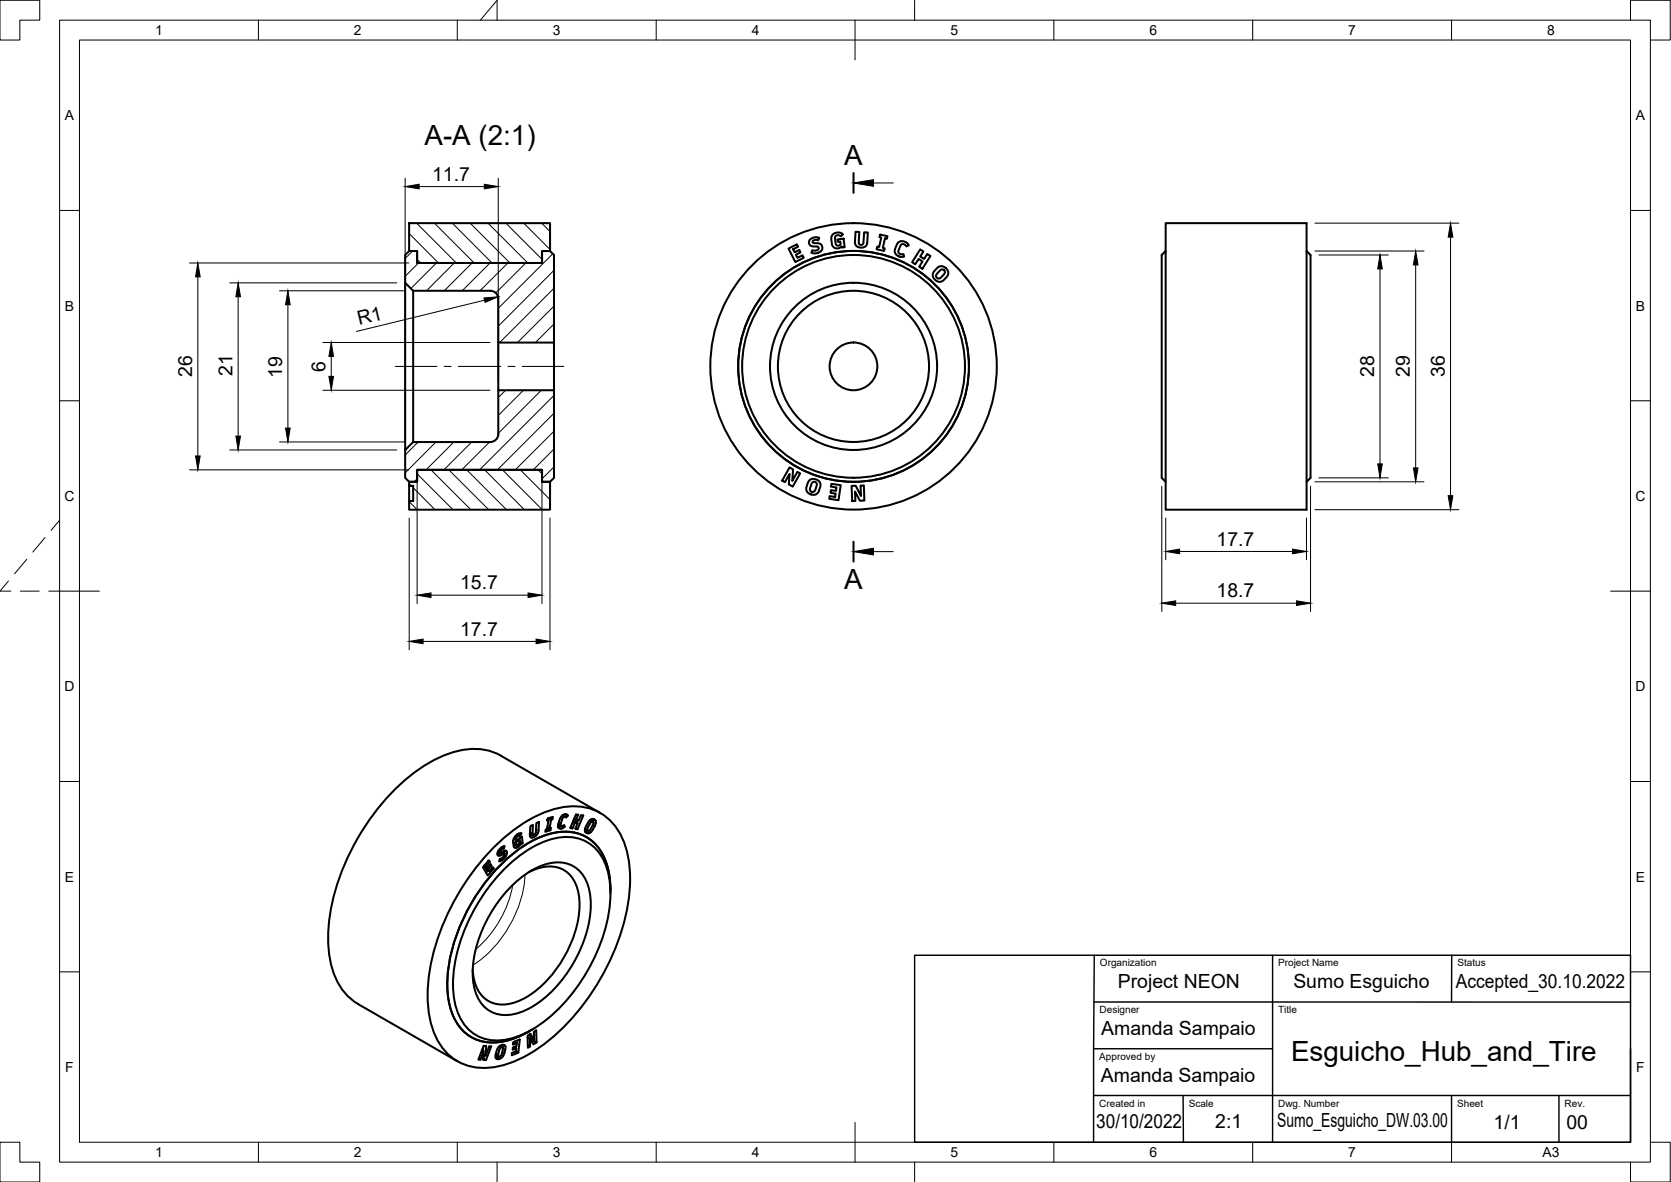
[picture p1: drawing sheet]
<svg xmlns="http://www.w3.org/2000/svg" width="420mm" height="297mm" viewBox="0 0 420 297" stroke-linecap="round" stroke-linejoin="round" font-family="sans-serif">
<!-- layer: Visible -->
<g fill="none" stroke="#000" stroke-width=".51">
<path d="M102.9 56.1h35.4v7h-2v3h-31.4v-3h-2zM209.4 58.9l.7-.4a1.81 1.81 0 0 1 1.9 .4l-.6 .5a.82 .82 0 0 0-.9-.3 .82 .82 0 0 0-.5 .9l.1 1.1a.67 .67 0 0 0 .5 .6 .67 .67 0 0 0 .8-.3l-.1-.7-.6 .1-.1-.6 1.5-.2 .3 2.1-.7 .1-.1-.3a1.36 1.36 0 0 1-1.5 .5 1.36 1.36 0 0 1-.9-1.2l-.2-1.2zM215.1 58.3h1l-.2 2.6a.6 .6 0 0 0 .6 .6 .6 .6 0 0 0 .6-.6l.2-2.5h.9l-.1 2.6a1.57 1.57 0 0 1-1.7 1.2 1.57 1.57 0 0 1-1.4-1.4zM221.3 58.9l1.8 .5-.1 .6-.5-.1-.5 2.4 .4 .1-.1 .7-1.9-.5 .2-.6 .4 .1 .6-2.4-.5-.1zM293.1 56.1h35.4v72h-35.4zM101.9 71.1v42M103.9 73.1v38M123.3 73.1h-19.4l-2-2v-7l1-1h2v3h31.4v-3h2l1 1v22h-14v-11a1.96 1.96 0 0 0-2-2M198.3 62.5l2.1-1.1 .3 .6-1.3 .6 .4 .8 1.2-.6 .3 .6-1.2 .6 .4 .8 1.3-.7 .3 .7-2.1 1.1zM203.7 60.2l.7-.4 .9-.2 .7 .2-.3 .6a.83 .83 0 0 0-.8-.2 .83 .83 0 0 0-.6 .7l.4 .2h.8a1.23 1.23 0 0 1 1.3 1.2 1.23 1.23 0 0 1-1.3 1.3l-.8 .1-.7-.2 .3-.6 .6 .1 .6-.2a.48 .48 0 0 0 .3-.6 .48 .48 0 0 0-.6-.3h-.5a1.06 1.06 0 0 1-1.2-.5 1.06 1.06 0 0 1 .2-1.2zM225.8 60.9a1.83 1.83 0 0 1 2.7 .7l-.6 .3a.81 .81 0 0 0-.7-.6 .81 .81 0 0 0-.8 .5l-.4 1.1a.84 .84 0 0 0 .2 .9 .84 .84 0 0 0 1 .1l.1 .6a1.66 1.66 0 0 1-1.7-.3 1.66 1.66 0 0 1-.5-1.7zM231.4 62.7l.8 .5-.8 1.3 1 .6 .8-1.3 .8 .5-2.1 3.2-.8-.5 .9-1.3-1-.6-.9 1.3-.8-.5z"/>
<path d="M235.7 67.3a1.66 1.66 0 0 1 2.2 .2 1.66 1.66 0 0 1 .1 2.2l-.6 .6a1.64 1.64 0 0 1-2.3 0 1.64 1.64 0 0 1-.1-2.2zM236.3 68.1a.7 .7 0 0 1 1.1-.2 .7 .7 0 0 1-.1 1.1l-.6 .6a.71 .71 0 0 1-1.1 .2 .71 .71 0 0 1 .1-1.1zM293.1 63.1l-1 1v56l1 1M328.5 63.1l1 1v56l-1 1M125.3 86.1v12M139.3 86.1v12M104.9 118.1h31.4v3h2v7h-35.4v-2.2h1v-3.8h-1v-1h2zM123.3 111.1a1.96 1.96 0 0 0 2-2v-11h14v22l-1 1h-2v-3h-31.4v3h-2l-1-1v-7l2-2h19.4M198.5 117.5l.9 .5-.2 2.8 1.3-2.2 .7 .4-1.9 3.3-.9-.6 .1-2.6-1.1 2.1-.7-.4zM102.9 122.1h1M102.9 122.1v3.8M203.4 120.8a1.68 1.68 0 0 1 2-.2 1.68 1.68 0 0 1 .8 1.9l-.3 .8a1.64 1.64 0 0 1-2 .9 1.64 1.64 0 0 1-1.1-2z"/>
<path d="M204.3 121.2a.7 .7 0 0 1 .9 0 .7 .7 0 0 1 .1 1l-.3 .8a.71 .71 0 0 1-.9 .6 .71 .71 0 0 1-.4-1zM209 121.6l2.4 .3-.6 3.8-2.3-.3 .1-.7 1.4 .2 .1-.9-1.3-.1 .1-.7 1.3 .2 .1-.9-1.4-.2zM214.1 122.1h1.1l1.3 2.6-.1-2.7h.8l.1 3.8h-1.1l-1.2-2.3 .1 2.4h-.8zM121.9 217.4l.6 .7M122.2 217.9l-.2 .1M122.7 218.7l-.5 .6M122.8 216.4l.3 .2-.2-.4-1.5 1.7 1.2 2.1 1.5-1.7-.3-.2M123.1 216.6l-.9 1M123.2 217.3l.3 .2-.8 .9M123.5 217.5l-.2-.4-.8 1-.7-.5M124.1 218.3l-.2-.4-.9 1-.7-.4-.3-.5 .7 .4 .3 .5M124.3 212.8a35.4 35.4 0 0 1 16.4-9.8 13.4 13.4 0 0 1 16.6 9.6 36.6 36.6 0 0 1-1 21.4 57.6 57.6 0 0 1-21.5 29.8 23.2 23.2 0 0 1-14.7 4.5 13.3 13.3 0 0 1-11.4-9.9 36.6 36.6 0 0 1 1-21.4 60.7 60.7 0 0 1 14.6-24.2z"/>
<path d="M125.2 213.9l.6 .3M125.8 214.2l-.7 .4M126 214.2l.7 .4M126.2 212.9l.5 .3-.6 .3-.4 .5a.24 .24 0 0 0 .2 .3 .24 .24 0 0 0 .3-.2l.4-.2a.62 .62 0 0 1 .8 .1 .62 .62 0 0 1-.1 .9l-.9 1.1-.9 .5 .2-.7 .7-.3 .4-.6a.24 .24 0 0 0-.1-.3 .24 .24 0 0 0-.4 .1l-.3 .2a.61 .61 0 0 1-.9-.1 .61 .61 0 0 1 .1-.9l.9-1 .8-.3-.2 .6M126.7 213.8l-.1 .7M127.4 217.8a25.6 25.6 0 0 1 13.2-7.3 10.4 10.4 0 0 1 12.2 8.3 31.7 31.7 0 0 1-2.3 19.5 43.3 43.3 0 0 1-16.8 20.5 14.8 14.8 0 0 1-12.8 1.9 11.6 11.6 0 0 1-6.7-9.5 35.6 35.6 0 0 1 4.5-21.5 46.4 46.4 0 0 1 8.7-11.9zM129.1 211.2l.1 .7 .7 .4M129.8 212.2l-.6 .4M130.1 209.7l.6 .4a.95 .95 0 0 0-1 1l.1 .9a.37 .37 0 0 0 .4 .4 .37 .37 0 0 0 .3-.4l.2-.3-.1-.5M130.2 211l.4 .2-.4 .3v-.5l1-.7 .2 1.6M130.6 210.7l.1 .8 .7 .4-.5 .4v-.2M131.1 209.4l-.4 .7"/>
<path d="M131.1 209.5h-.7l-1 .9-.3 .7v1.4a.64 .64 0 0 0 .6 .6 .64 .64 0 0 0 .7-.4l.5-.6-.3-.2M132.9 219.2a8.7 8.7 0 0 1 9.6-.1 11 11 0 0 1 3.1 10 30 30 0 0 1-13.1 21.4 10.4 10.4 0 0 1-8.9 1.5 8.7 8.7 0 0 1-4.7-8.4M133.3 209.4l.7 .4M133.3 207.6l.7-.3-.1 2.2a.36 .36 0 0 0 .3 .4 .36 .36 0 0 0 .4-.4l.3-2.6 .6-.4-.1 2.6-.4 .7-.6 .5a.64 .64 0 0 1-.8 .2 .64 .64 0 0 1-.4-.7zM133.9 209.7l-.7 .4M137.6 207.8l.6 .3 .3-.1-.1 .6M137.8 207.9l-.1 .3M137.9 205.6l-.1 .5M137.9 206.2l-.4 2.2-.3 .1-.1 .5 1.3-.4-.9-.3M137.9 205.6l.7 .4-.4 2.1M138.3 205.5l.6 .4 .1-.6-1.3 .4-.1 .6 .3-.1-.3-.2M138.9 205.9l-.3 .1"/>
<path d="M140.4 207.2l.7 .4M141 207.6l-.7 .2M141.5 204.9h.1M141.5 204.9l.7 .4M142 204.6l-.3 .4M142.2 205.3h-.4l-.3 .2-.5 1.5a.44 .44 0 0 0 .1 .7 .44 .44 0 0 0 .7-.3l.2 .4M142.3 204.6l.5 .3-.4 .5-.2-.1M142.8 204.9a1.35 1.35 0 0 0-2.1 1.1l-.3 1.1a.82 .82 0 0 0 .3 1.1 .82 .82 0 0 0 1.1-.3l.2-.1-.4-.3M144.1 206.5l.4 .3-.5 1.4M144.1 206.4l1.1 .5-.7-.1M144.3 205.8l1.2 .4 .6-1.4 .6 .1-1.5 3.5M144.8 206.1l.6-1.4-.6-.1-1.4 3.5 .6 .1-.5-.3"/>
<path d="M145.2 206.9l-.5 1.4 .5 .1-.5-.3M145.3 206.2l-.3 .5M147.1 208.3l.7 .5-.6 .2M148.4 206.1a.92 .92 0 0 1 1.3 0 .92 .92 0 0 1-.1 1.3l-1 1.7a.92 .92 0 0 1-1.3 .1 .92 .92 0 0 1-.1-1.3zM148.4 206.1l.7 .4M148.5 206.7a.42 .42 0 0 1 .7-.1 .42 .42 0 0 1-.1 .6l-.6 1.1a.47 .47 0 0 1-.3 .5 .47 .47 0 0 1-.5-.3zM149 205.8l.1 .7M150.9 204.3l-25-14.4a15.3 15.3 0 0 0-12.7-.6 43.7 43.7 0 0 0-20.4 16.9 54.4 54.4 0 0 0-10.3 29.6 20.5 20.5 0 0 0 5 14.6l2.5 1.9M128.5 222.8a19.1 19.1 0 0 1 11-6.1 7.7 7.7 0 0 1 8.4 5.9 24.7 24.7 0 0 1-2.8 17.8 30.1 30.1 0 0 1-12.9 13.5 8.9 8.9 0 0 1-10.8-1.3 14.2 14.2 0 0 1-2.3-11.4 34.6 34.6 0 0 1 9.4-18.4zM153.5 223.7v.8M153.5 223.7a15.7 15.7 0 0 0-4.9-12.6 12 12 0 0 0-11.9-1.1 36.7 36.7 0 0 0-17.2 15.4 40.7 40.7 0 0 0-6.9 24.6 13.6 13.6 0 0 0 6 10.7 12.9 12.9 0 0 0 11.2 .1l4-2M90 252.3l25 14.4"/>
<path d="M121.2 263.9l.4 .3-.8 2.1-.4-.2M121.5 263.1l-.1 1M121.6 265l.5 .3 .9-2.4 .5 .1-1.3 3.4M121.6 264.2l-.1 2.2h.7l-.7-.4M121.8 265.1l-.3 .8M122.1 265.3l.1-2.4-.6-.1-1.3 3.5h.5M124.6 265.1l.7 .4M125.3 265.5l-.7 .3M125.4 263.1l.4-.4a.81 .81 0 0 1 1.1 0 .81 .81 0 0 1 .1 1.1l-.4 1.4-.8 .9a.78 .78 0 0 1-1.1-.1 .78 .78 0 0 1 0-1l.3-1.2zM125.8 263.4a.41 .41 0 0 1 .6-.1 .41 .41 0 0 1 0 .6l-.4 1.3a.43 .43 0 0 1-.6 .3 .43 .43 0 0 1-.1-.7zM126.4 262.6v.6l-.7-.4M129.4 261.8l.6 .3-1 .4 .1-.6 1.6-.7-.4 3.3"/>
<path d="M129.8 262.9l-.1 .5M129.8 263.5l-.1 .7-1 .4v.6l1.6-.7-.6-.3M129.9 261.5v.6M130 262.1l-.1 .8-.9 .3-.1 .6 .9-.3-.6-.4M132.7 260.7l.5 .4 .1 1.9-.6-.4M133 260l.6 1 .7 .4-.1-2.1 .6-.4 .1 3.1M133.2 261.1l.9 1.4 .8-.5-.7-.4-.4 .3M134.2 261.3v.3M134.3 261.4l-.9-1.6-.7 .5v3l.6-.3"/>
<circle cx="214.6" cy="92.1" r="6"/>
<circle cx="214.6" cy="92.1" r="19"/>
<circle cx="214.6" cy="92.1" r="29"/>
<circle cx="214.6" cy="92.1" r="21"/>
<circle cx="214.6" cy="92.1" r="28"/>
<circle cx="214.6" cy="92.1" r="36"/>
</g>
<!-- layer: Visible Narrow -->
<g fill="none" stroke="#000" stroke-width=".25">
<path d="M125.2 213.9l.5 .3M125.2 214.5l.8 .4M125.3 213.9l.4 .2M125.4 213.7l.4 .2M125.6 214.3l.7 .4M125.7 213.3l.3 .3M125.9 213.1l.4 .2M126 214.2l.6 .4M126.2 215.6l.4 .2M126.7 214.2l.7 .4M126.7 215l.4 .3M126.8 213.8l.6 .3"/>
<path d="M126.9 213.7l.5 .3M129.1 211.6l.7 .4M129.2 210.8l.5 .3M129.2 212.8l.5 .3M129.4 210.4l.4 .2M129.5 212.5l.7 .4M129.8 209.9l.4 .3M130 209.7l.5 .3M130.2 212.3l.4 .2M132 219.8a29.8 29.8 0 0 1-13.1 22.7M133.3 209.1l.6 .4M133.3 209.4l.7 .4"/>
<path d="M133.3 210.3l.4 .2M133.6 209.9l.7 .4M134.5 209.7l.4 .2M134.7 209l.6 .3M134.8 208.3l.6 .4M140.3 207.8l.8 .4M140.5 206.7l.5 .3M140.8 207.7l.7 .4M140.8 205.7l.5 .3M141.1 205.2l.5 .3M141.4 204.9l.6 .3M141.5 204.9l.7 .4"/>
<path d="M147.1 208.1l.5 .3M147.3 209l.7 .4M147.4 207.5l.5 .3M147.4 209.3h.1M147.8 206.8l.5 .2M148 208.8l.6 .3M148.2 206.2l.5 .3M148.4 206.1l.7 .4M148.6 208.2l.5 .2M149 207.4l.5 .3M149.1 205.9l.7 .4M149.2 206.5l.6 .4"/>
<path d="M128.9 222.4a27.8 27.8 0 0 1-9.3 16.2M124.6 265.1l.7 .3M124.7 265.8l.7 .4M124.8 264.5l.5 .3M125 263.8l.5 .3M125.3 263.2l.5 .2M125.5 265.6l.5 .3M125.6 262.9l.6 .3M126.1 265.1l.4 .2M126.3 264.2l.6 .3M126.4 262.6l.7 .4M126.5 263.4l.5 .4"/>
<path d="M126.8 262.6h.1"/>
</g>
<!-- layer: Visible -->
<g fill="#000">
<circle cx="140.3" cy="207.8" r=".25"/>
<circle cx="140.4" cy="207.2" r=".25"/>
<circle cx="141.5" cy="204.9" r=".25"/>
<circle cx="147.1" cy="208.3" r=".25"/>
<circle cx="148.4" cy="206.1" r=".25"/>
</g>
<!-- layer: Border -->
<g fill="none" stroke="#000" stroke-width=".25">
<path d="M0 .1h10v5h-5v5h-5zM15 5.1h400v286.9h-400zM20 10.1h390v276.9h-390zM65 5.1v5M115 5.1v5M120.8 5.1l4.2-5v5M165 5.1v5M215 5.1v10M230 .1v5M265 5.1v5M315 5.1v5M365 5.1v5"/>
<path d="M410 5.1v-5h10v10h-5M15 52.9h5M410 52.9h5M15 100.7h5M410 100.7h5M11.3 135.1l-3 3.6M15 130.7l-2.2 2.6M2.1 146l-2.1 2.6h2.7M5.1 148.6h4.8M6.7 140.6l-3 3.6M12.3 148.6h12.7M405 148.6h10"/>
<path d="M15 196.4h5M410 196.4h5M15 244.2h5M410 244.2h5M0 287h5v5h5v5h-10zM65 287v5M115 287v5M125 292v5M165 287v5M215 282.1v9.9M230 292v5M265 287v5"/>
<path d="M315 287v5M365 287v5M415 287h5v10h-10v-5"/>
</g>
<!-- layer: TitleBlock -->
<path d="M230 240.1h180v46.9h-180zM275.1 251.8h134.9M275.1 240.1l-.1 23.5M320 240.1v23.5M365 240.1v11.7M275 263.6h45v23.4M275 263.6v23.4M275 275.3h135M297.5 275.3l.1 11.7M365 275.3v11.7M392 275.3v11.7M410 263.6v23.4" fill="none" stroke="#000" stroke-width=".36"/>
<!-- layer: Hatching -->
<g fill="none" stroke="#000" stroke-width=".25">
<path d="M102.9 58.7l7.4 7.4M104.8 56.1l9.9 10M109.2 56.1l10 10M113.7 56.1l10 10M118.2 56.1l10 10M122.7 56.1l10 10M127.2 56.1l9.1 9.1M131.7 56.1l6.6 6.6M136.2 56.1l2.1 2.1M103.8 63.1l-1.9 1.8M104.9 65.2l.9 .9M105.2 66.1l-3.3 3.3"/>
<path d="M109.7 66.1l-6.4 6.4M114.2 66.1l-7 7M118.7 66.1l-7 7M123.2 66.1l-7 7M127.7 66.1l-7 7M132.2 66.1l-7.5 7.5M139 63.8l-13.7 13.7M139.3 68l-14 14M139.3 72.5l-13.7 13.6M139.3 76.9l-9.2 9.2M127.1 98.1l-1.8 1.8M131.6 98.1l-6.3 6.3"/>
<path d="M136.1 98.1l-10.8 10.8M139.3 81.4l-4.7 4.7M139.3 85.9l-.2 .2M139.3 99.4l-18.7 18.7M104.9 119.1l9 9M105.1 111.1l-3.2 3.2M108.4 118.1l10 10M109.6 111.1l-7.7 7.7M112.9 118.1l10 10M114.1 111.1l-7 7M117.3 118.1l10.1 10M118.6 111.1l-7 7"/>
<path d="M121.9 118.1l9.9 10M123.1 111.1l-7 7M126.3 118.1l10 10M130.8 118.1l7.5 7.4M135.3 118.1l1 .9M139.3 103.9l-14.2 14.2M139.3 108.4l-9.7 9.7M139.3 112.9l-5.2 5.2M139.3 117.4l-3 2.9M102.9 126.1l2 2M102.9 121.6l.5 .5M103.9 122.6l5.5 5.5"/>
<path d="M104.9 120.3l-.8 .8"/>
</g>
<!-- layer: Section Lines -->
<path d="M214.6 43.5v5M214.6 136.1v5" fill="none" stroke="#000" stroke-width=".51"/>
<path d="M219.6 46h5M219.6 138.6h5" fill="none" stroke="#000" stroke-width=".25"/>
<path d="M214.6 46l5-.8v1.6zM214.6 138.6l5-.8v1.7z" fill="#000" stroke="#000" stroke-width=".25"/>
<!-- layer: Smart Centers -->
<path d="M99.4 92.1h10.5M111.7 92.1h1.7M115.2 92.1h10.7M127.7 92.1h1.8M131.3 92.1h10.5" fill="none" stroke="#000" stroke-width=".25"/>
<!-- layer: FD_Dimensions -->
<g fill="none" stroke="#000" stroke-width=".25">
<path d="M101.9 44.8v66.2M105.4 46.9h16.4M125.3 44.8v51.2M330.6 56.1h36.2M364.7 59.6v65M47.6 66.1h55.2M49.7 69.6v45M57.8 71.1h42M59.9 74.6v35M70.3 73.1h31.5M72.4 76.6v31M121.8 75.4l-32.2 7.9"/>
<path d="M330.6 63.1h27.5M331.6 64.1h17.5M347 67.6v49M356 66.6v51M81.2 86.1h42M81.2 98.1h42M83.3 89.6v5M47.6 118.1h55.2M57.8 113.1h42M70.3 111.1h31.5M102.9 130.2v33.1M104.9 120.2v31.5"/>
<path d="M136.3 120.2v31.5M138.3 130.2v33.1M292.1 122.2v31.5M293.1 130.2v10.5M296.6 138.6h28.4M328.5 130.2v10.5M329.5 122.2v31.5M330.6 128.1h36.2M330.6 121.1h27.5M331.6 120.1h17.5M108.4 149.6h24.4M295.6 151.6h30.4"/>
<path d="M106.4 161.2h28.4"/>
</g>
<g fill="#000" stroke="#000" stroke-width=".25">
<path d="M101.9 46.9l3.5-.6v1.2zM121.8 46.3l3.5 .6-3.5 .6zM364.7 56.1l.6 3.5h-1.2zM49.7 66.1l.6 3.5h-1.1zM59.9 71.1l.6 3.5h-1.2zM72.4 73.1l.6 3.5h-1.2zM121.7 74.9l3.5-.3-3.2 1.4zM347 64.1l.6 3.5h-1.2zM356 63.1l.6 3.5h-1.2zM83.3 86.1l.6 3.5h-1.2zM82.7 94.6h1.2l-.6 3.5zM49.2 114.6h1.1l-.6 3.5z"/>
<path d="M59.3 109.6h1.2l-.6 3.5zM71.8 107.6h1.2l-.6 3.5zM346.4 116.6h1.2l-.6 3.5zM355.4 117.6h1.2l-.6 3.5zM293.1 138.6l3.5-.6v1.2zM325 138l3.5 .6-3.5 .6zM364.1 124.6h1.2l-.6 3.5zM104.9 149.6l3.5-.6v1.2zM132.8 149l3.5 .6-3.5 .6zM292.1 151.6l3.5-.6v1.2zM326 151l3.5 .6-3.5 .6zM102.9 161.2l3.5-.6v1.2z"/>
<path d="M134.8 160.6l3.5 .6-3.5 .6z"/>
</g>
<g font-size="7">
<text x="106.7" y="36.4">A-A (2:1)</text>
<text x="212.3" y="41.5">A</text>
<text x="212.3" y="148.1">A</text>
<text x="324.6" y="266.5">Esguicho_Hub_and_Tire</text>
</g>
<g font-size="4.9">
<text x="108.7" y="45.5">11.7</text>
<text x="90.3" y="81.7" transform="rotate(-14 90.3 81.7)">R1</text>
<text x="48.3" y="94.7" transform="rotate(-90 48.3 94.7)">26</text>
<text x="58.5" y="94.4" transform="rotate(-90 58.5 94.4)">21</text>
<text x="70.9" y="95" transform="rotate(-90 70.9 95)">19</text>
<text x="81.8" y="93.4" transform="rotate(-90 81.8 93.4)">6</text>
<text x="345.5" y="94.8" transform="rotate(-90 345.5 94.8)">28</text>
<text x="354.5" y="94.8" transform="rotate(-90 354.5 94.8)">29</text>
<text x="363.3" y="94.8" transform="rotate(-90 363.3 94.8)">36</text>
<text x="305.9" y="137.2">17.7</text>
<text x="115.7" y="148.1">15.7</text>
<text x="305.9" y="150.1">18.7</text>
<text x="115.7" y="159.8">17.7</text>
<text x="281.1" y="248.4">Project NEON</text>
<text x="325.2" y="248.2">Sumo Esguicho</text>
<text x="366.1" y="248.2">Accepted_30.10.2022</text>
<text x="276.9" y="260.1">Amanda Sampaio</text>
<text x="276.8" y="271.9">Amanda Sampaio</text>
<text x="275.7" y="283.6">30/10/2022</text>
<text x="305.6" y="283.6">2:1</text>
<text x="321.2" y="283.3">Sumo_Esguicho_DW.03.00</text>
<text x="375.5" y="283.6">1/1</text>
<text x="393.9" y="283.6">00</text>
</g>
<g font-size="3.5">
<text x="39" y="8.8">1</text>
<text x="89" y="8.8">2</text>
<text x="139" y="8.8">3</text>
<text x="189" y="8.8">4</text>
<text x="239" y="8.8">5</text>
<text x="289" y="8.8">6</text>
<text x="339" y="8.8">7</text>
<text x="389" y="8.8">8</text>
<text x="16.3" y="30.2">A</text>
<text x="411.3" y="30.2">A</text>
<text x="16.3" y="78">B</text>
<text x="411.3" y="78">B</text>
<text x="16.2" y="125.9">C</text>
<text x="411.2" y="125.9">C</text>
<text x="16.2" y="173.7">D</text>
<text x="411.2" y="173.7">D</text>
<text x="16.3" y="221.6">E</text>
<text x="411.3" y="221.6">E</text>
<text x="16.4" y="269.4">F</text>
<text x="411.4" y="269.4">F</text>
<text x="39" y="290.8">1</text>
<text x="89" y="290.8">2</text>
<text x="139" y="290.8">3</text>
<text x="189" y="290.8">4</text>
<text x="239" y="290.8">5</text>
<text x="289" y="290.8">6</text>
<text x="339" y="290.8">7</text>
<text x="387.8" y="290.8">A3</text>
</g>
<g font-size="2.5">
<text x="276.6" y="242.9">Organization</text>
<text x="321.4" y="242.9">Project Name</text>
<text x="366.4" y="242.9">Status</text>
<text x="276.5" y="254.6">Designer</text>
<text x="321.4" y="254.6">Title</text>
<text x="276.4" y="266.3">Approved by</text>
<text x="276.4" y="278.1">Created in</text>
<text x="298.9" y="278.1">Scale</text>
<text x="321.4" y="278.1">Dwg. Number</text>
<text x="366.4" y="278.1">Sheet</text>
<text x="393.4" y="278.1">Rev.</text>
</g>
</svg>
